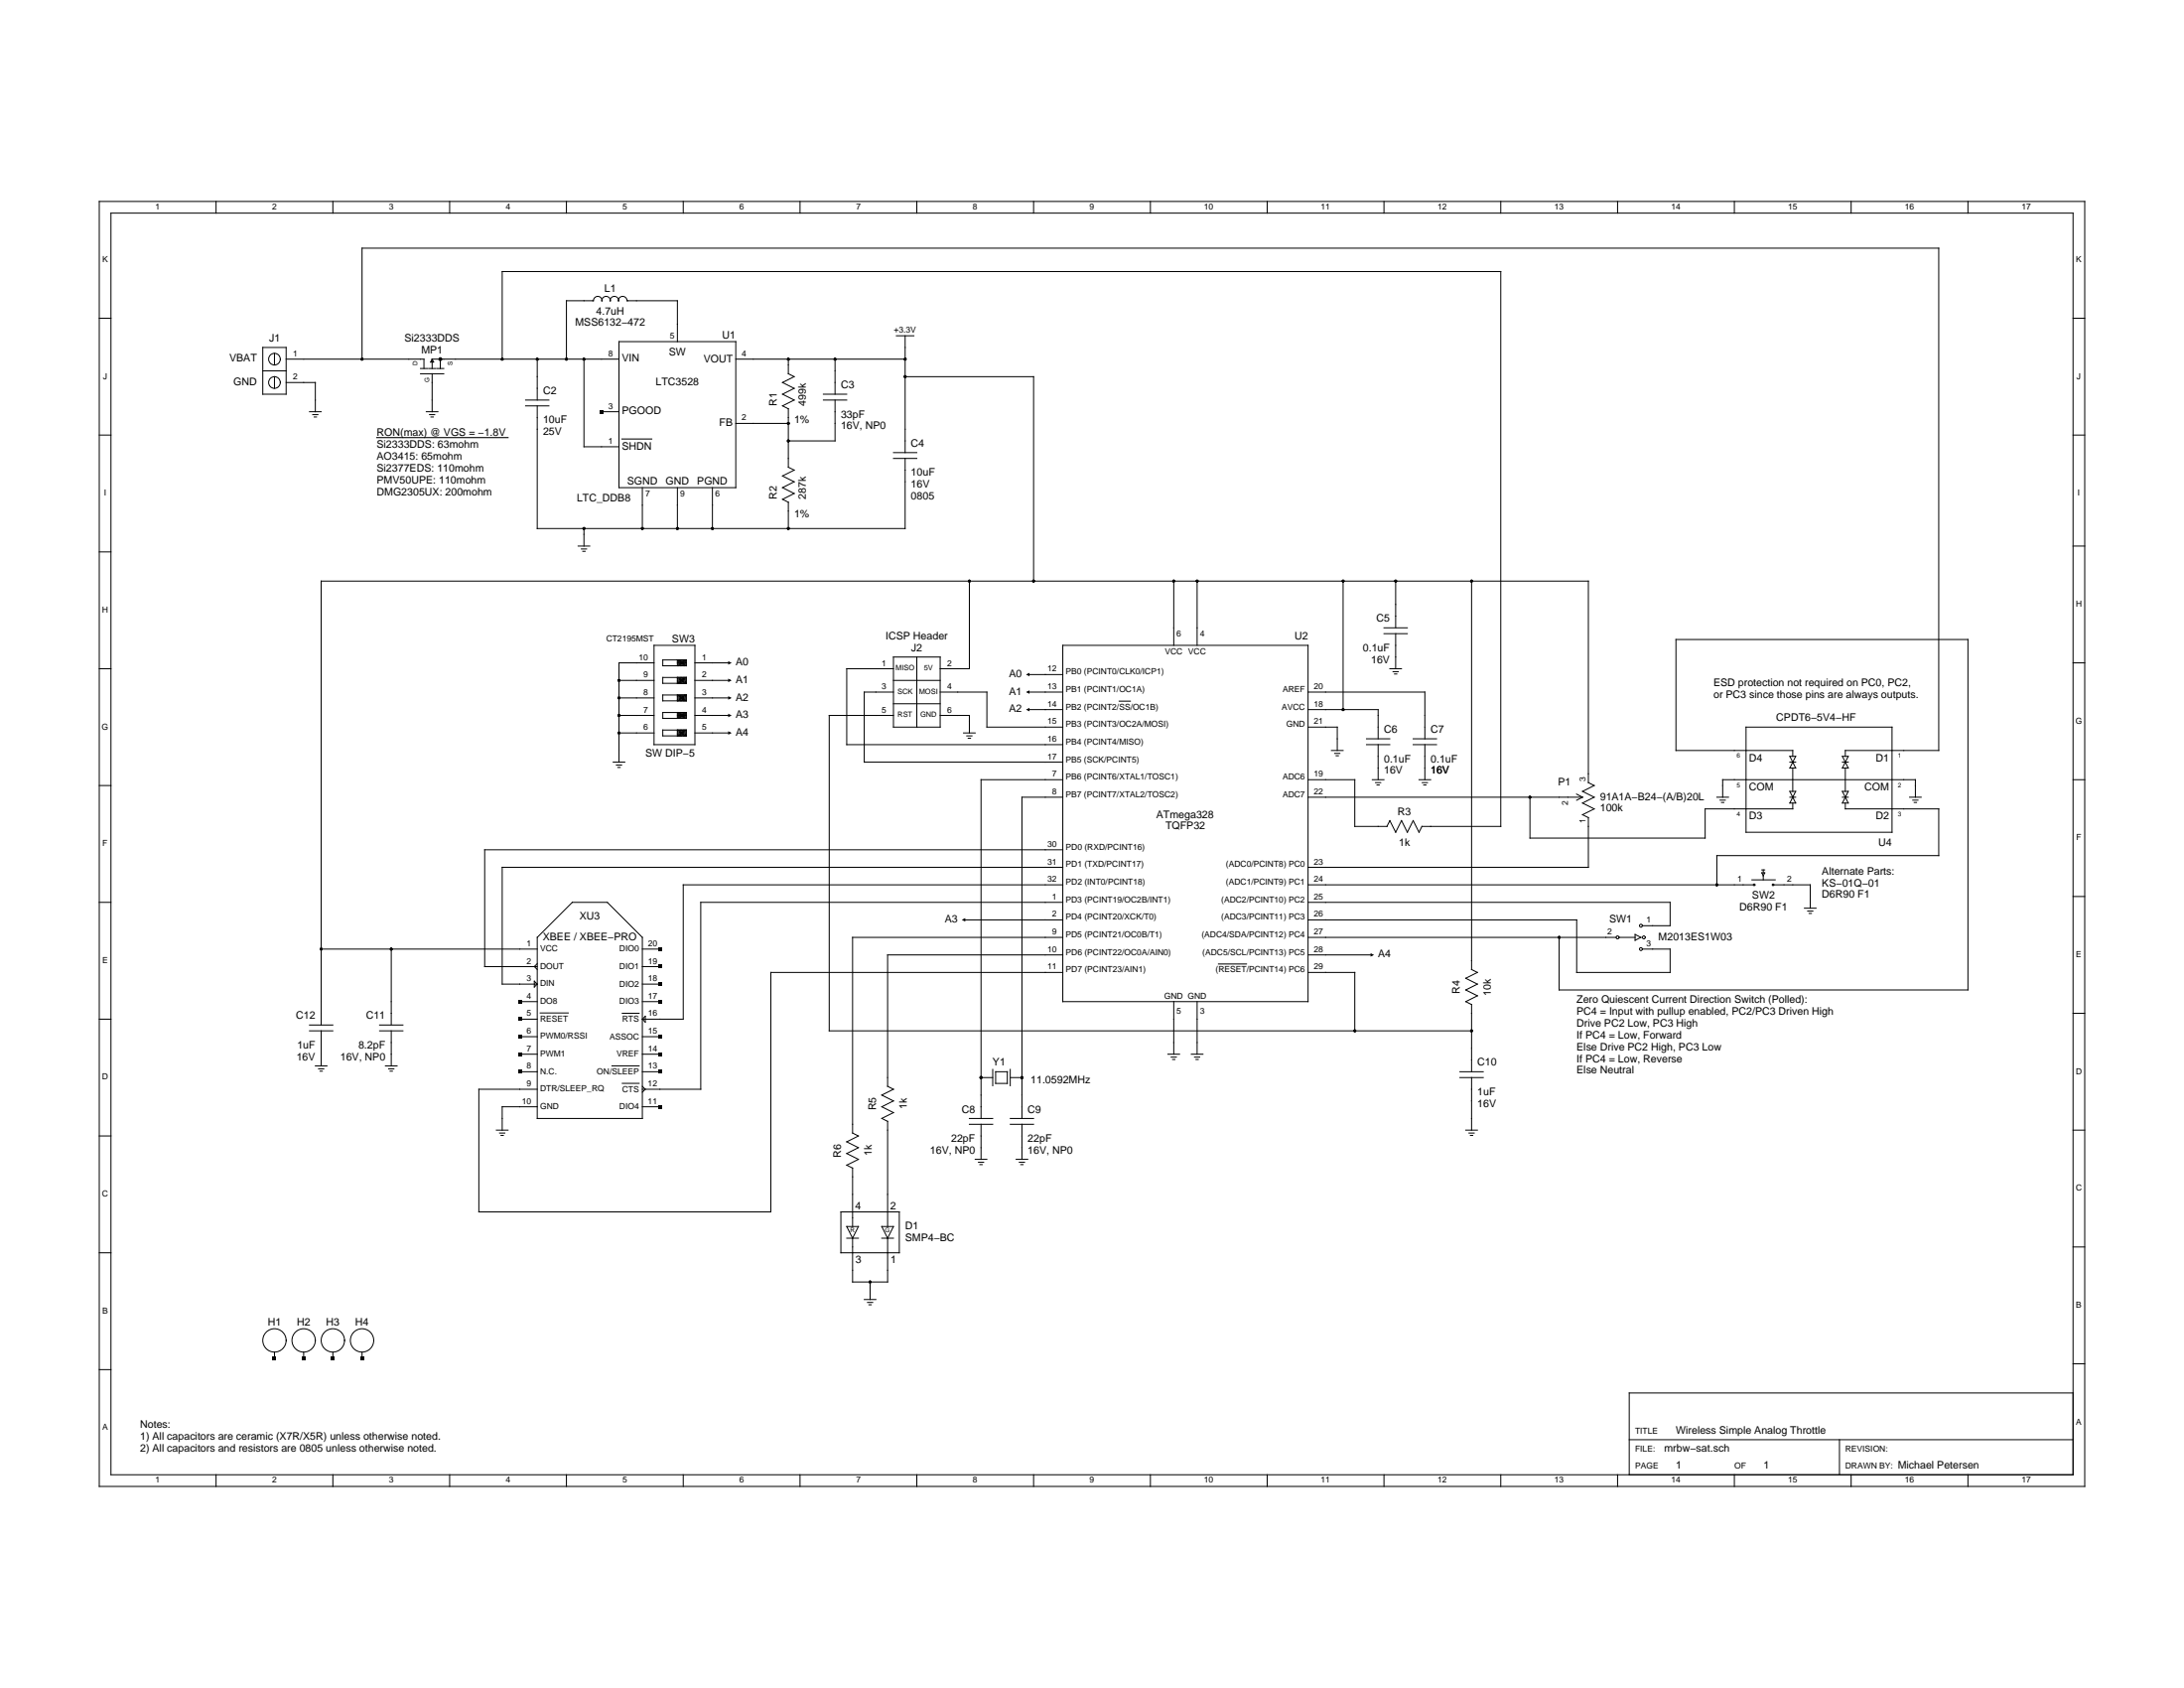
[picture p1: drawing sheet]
<svg xmlns="http://www.w3.org/2000/svg" width="279mm" height="216mm" viewBox="0 0 279 216" stroke-linecap="round" stroke-linejoin="round" font-family="sans-serif">
<g fill="none" stroke="#000" stroke-width=".13">
<path d="M12.7 25.8h254v164.3h-254zM14.2 27.3h251v161.3h-251zM27.6 25.8v1.5M42.6 25.8v1.5M57.5 25.8v1.5M72.5 25.8v1.5M87.4 25.8v1.5M102.3 25.8v1.5M117.3 25.8v1.5M132.2 25.8v1.5M147.2 25.8v1.5M162.1 25.8v1.5"/>
<path d="M177.1 25.8v1.5M192 25.8v1.5M206.9 25.8v1.5M221.9 25.8v1.5M236.8 25.8v1.5M251.8 25.8v1.5M12.7 55.6h1.5M12.7 40.7h1.5M33.6 44.4h3v6h-3zM33.6 47.4h3M35.1 45.2v1.5M35.1 48.2v1.5"/>
<path d="M36.6 45.9h17.6v1.2M36.6 48.9h3.7v3.8M39.6 52.7h1.5M40 53h.7M40.2 53.3h.3M46.3 45.9v-14.2h201.7v64.3h-11.9v.7M48.2 56h16.8M53.8 47.8h3M53.8 47.1h.9M54.5 52.7h1.5M54.8 47.1h.9M54.9 53h.7"/>
<path d="M55.1 53.3h.3M55.3 45.9h23.9M55.3 45.9v1.2M55.3 47.8v4.9M55.3 45.9l.2 .4h-.4zM55.9 47.1h.9M56.3 45.9v1.2M64.2 45.9v-11.2h127.8v71h-10.1l-.4 .7-.7-1.4-.8 1.4-.7-1.4-.8 1.4-.7-1.4-.4 .7M67.2 51.2h3M67.2 51.9h3M68.7 45.9v5.3M68.7 51.9v15.7h47.1v-9"/>
<path d="M74.7 45.9v11.2h4.5M76.9 52.7h2.3M79.2 43.7h14.9v18.7h-14.9zM79.6 56.2h3.8M86.7 43.7v-5.2h-6.5a.55 .55 0 0 0-.5-.6 .55 .55 0 0 0-.6 .6 .53 .53 0 0 0-.5-.6 .53 .53 0 0 0-.5 .6 .53 .53 0 0 0-.6-.6 .53 .53 0 0 0-.5 .6 .55 .55 0 0 0-.5-.6 .55 .55 0 0 0-.6 .6h-3.4v7.4M94.1 45.9h21.7M94.1 54.2h6.8M100.9 45.9v1.9l.7 .4-1.5 .7 1.5 .8-1.5 .7 1.5 .8-1.5 .7 .8 .4M100.9 52.3v7.5l.7 .3-1.5 .8 1.5 .7-1.5 .8 1.5 .7-1.5 .8M105.3 50.4h3M105.3 51.2h3M106.8 45.9v4.5"/>
<path d="M106.8 51.2v5.2h-5.9M114.3 57.9h3M114.3 58.6h3M114.7 42.9h2.2M115.8 48.2h16.4v26.1M115.8 42.9v15M265.2 55.6h1.5M265.2 40.7h1.5M12.7 70.6h1.5M74 69.8h1.5M74.4 70.2h.6M74.6 70.5h.3"/>
<path d="M74.7 67.6v2.2M82.2 62.4v5.2M86.7 62.4v5.2M91.1 62.4v5.2M100.1 63.9l.8 .3v3.4M124 74.3v11.2h-3.7M150.2 74.3v8.2M153.1 74.3v8.2M171.8 74.3v16.5M178.5 74.3v6M188.3 74.3v49.7l.7 .4-1.5 .7 1.5 .8-1.5 .7 1.5 .8-1.5 .7 .8 .4M265.2 69.8h1.5"/>
<path d="M12.7 85.5h1.5M78.4 97.5h1.5M78.9 97.9h.6M79 98.2h.3M79.2 93.7h4.5M79.2 91.5h4.5M79.2 87h4.5M79.2 89.3h4.5M83.7 84.8h-4.5v12.7M83.7 82.5h5.2v12.7h-5.2zM86.7 93.7h1.1M86.7 91.5h1.1"/>
<path d="M86.7 84.8h1.1M86.7 87h1.1M86.7 89.3h1.1M86.7 84.6l1.1 .4M86.7 86.8l1.1 .4M86.7 89.1l1.1 .4M86.7 91.3l1.1 .4M86.7 93.6l1.1 .3M86.8 84.4l.8 .8M86.8 86.7l.8 .7M86.8 88.9l.8 .7M86.8 91.1l.8 .8"/>
<path d="M86.8 93.4l.8 .7M87 84.4l.4 .8M87 86.7l.4 .7M87 88.9l.4 .7M87 91.1l.4 .8M87 93.4l.4 .7M87.2 84.4v.8M87.2 86.7v.7M87.2 88.9v.7M87.2 91.1v.8M87.2 93.4v.7M87.4 84.4l-.4 .8"/>
<path d="M87.4 86.7l-.4 .7M87.4 88.9l-.4 .7M87.4 91.1l-.4 .8M87.4 93.4l-.4 .7M87.6 84.4l-.8 .8M87.6 86.7l-.8 .7M87.6 88.9l-.8 .7M87.6 91.1l-.8 .8M87.6 93.4l-.8 .7M87.8 93.4h-3v.7h3M87.8 84.4l-1.1 .8v-.8l1.1 .8M87.8 86.7l-1.1 .7v-.7l1.1 .7"/>
<path d="M87.8 88.9l-1.1 .7v-.7l1.1 .7M87.8 91.1l-1.1 .8v-.8l1.1 .8M87.8 93.4l-1.1 .7v-.7l1.1 .7M87.8 84.4h-3v.8h3M87.8 84.4v.8M87.8 86.7v.7M87.8 88.9v.7M87.8 91.1v.8M87.8 93.4v.7M87.8 86.7h-3v.7h3M87.8 88.9h-3v.7h3M87.8 91.1h-3v.8h3"/>
<path d="M87.8 84.6l-1.1 .4M87.8 86.8l-1.1 .4M87.8 89.1l-1.1 .4M87.8 91.3l-1.1 .4M87.8 93.6l-1.1 .3M88.9 93.7h4.5M88.9 91.5h4.5M88.9 84.8h4.5M88.9 87h4.5M88.9 89.3h4.5M114.3 88.5h-3.7v9h25.4M114.3 91.5h-8.2v40.3h82.2"/>
<path d="M114.3 85.5h-6v9.7h27.7M114.3 84h6v9h-6zM114.3 90h6M114.3 87h6M117.3 84v9M120.3 88.5h6v4.5h9.7M120.3 91.5h3.7v2.2M123.3 93.7h1.5M123.7 94.1h.6M123.9 94.4h.3M131.5 88.5h4.5M131.5 90.8h4.5"/>
<path d="M131.5 86.3h4.5M136 99.7h-10.5v43.4M136 82.5h31.3v45.6h-31.3zM143.2 89.7h1.4M167.3 88.5h15v6M167.3 99.7h6v6h4.1M167.3 93h3.8v3M167.3 90.8h9v3.7M170.3 96h1.5M170.7 96.4h.7M170.9 96.7h.3M174.8 94.5h3"/>
<path d="M174.8 95.2h3M175.6 99.7h1.5M176.3 95.2v4.5M177.1 80.3h2.9M177.1 81h2.9M177.8 85.5h1.5M178.2 85.9h.7M178.4 86.2h.3M178.5 81v4.5M180.8 94.5h3M180.8 95.2h3M181.5 99.7h1.5"/>
<path d="M182.3 95.2v4.5M223.4 93h18.6v13.4h-18.6zM229 97.5h.7M229 96.7h.7l-.7 1.5h.7zM229.3 96.7v-.7h-14.9v-14.2h37.4v44.8h-52.3v-6.7M229.3 98.2v3M235.7 97.5h.7M235.7 96.7h.7l-.7 1.5h.7zM236.1 98.2v3M265.2 84.8h1.5M265.2 99.7h1.5M12.7 100.5h1.5"/>
<path d="M12.7 115.4h1.5M68.7 119.9l4.5-4.5h4.5l4.5 4.5v23.2h-13.5zM123.3 117.7h12.7M136 110.9h-71.8v15h4.5M136 115.4h-46.4v23.9h-7.4M136 113.2h-48.6v17.2h-5.2M136 102h-5.3v41.1M136 108.7h-74v14.9h6.7M136 119.9h-26.9v25l.7 .4-1.5 .7 1.5 .8-1.5 .7 1.5 .8-1.5 .7 .8 .4M167.3 115.4h46.4v3h-3.6M167.3 102h35.2l-.8 .4M167.3 113.2h57"/>
<path d="M167.3 117.7h34.4v6.7h12v-3h-3.6M167.3 119.9h39.4M176 100.1h.6M176.2 100.4h.3M181.9 100.1h.7M182.1 100.4h.3M195.7 102v5.2h22.4v-3.7h11.2v-.8M201.7 101.6l.7 .4M203.2 104.6v6.3h-35.9M203.2 104.6l-.7-.4 1.4-.7-1.4-.8 1.4-.7-1.4-.8 1.4-.7-.7-.4v-25.8h-162.1v56.8M207.1 119.9h2.1M209.2 119.5l.7 .4-.7 .4z"/>
<path d="M219.6 102h1.5M220 102.3h.7M220.2 102.6h.3M220.4 102v-2.3h24.6v2.3M224.1 112.5h3M225.4 111.3h.4M225.4 111.6h.4l-.2 .4zM225.6 111.3v.3M225.6 112v.5M226.9 113.2h4.7v3M229 102h.7M229 101.2h.7l-.7 1.5h.7z"/>
<path d="M230.8 116.2h1.5M231.3 116.5h.6M231.4 116.8h.3M235.7 102h.7M235.7 101.2h.7l-.7 1.5h.7zM236.1 102.7v.8h11.9v5.9h-28.4v3.8M244.3 102h1.5M244.7 102.3h.7M244.9 102.6h.3M265.2 114.7h1.5M12.7 130.4h1.5M39.6 131.8h3"/>
<path d="M39.6 131.1h3M40.3 136.3h1.5M40.8 136.7h.6M40.9 137h.3M41.1 121.4h27.6M41.1 131.8v4.5M48.6 131.8h2.9M48.6 131.1h2.9M49.3 136.3h1.5M49.7 136.7h.7M49.9 137h.3M50.1 121.4v9.7"/>
<path d="M50.1 131.8v4.5M66.5 134.8h2.2M66.5 137.1h2.2M66.5 130.4h2.2M66.5 128.1h2.2M66.5 132.6h2.2M68.4 125.5l.3 .4-.3 .3zM68.7 123.3l-.3 .3 .3 .4M69.1 129.6h3.6M78.3 136.3h3.5M79.6 129.6h2.2M79.6 138.6h2.2"/>
<path d="M82.2 134.8h2.2M82.2 137.1h2.2M82.2 121.4h2.2M82.2 123.6h2.2M82.2 125.9h2.2M82.2 128.1h2.2M82.2 132.6h2.2M82.2 138.9l.4 .4-.4 .4M82.6 130v.7l-.4-.3zM125.5 137.8h1.5M127 136.8v2.1M127.4 137.1h1.5v1.5h-1.5z"/>
<path d="M129.2 137.8h1.5M129.2 136.8v2.1M136 124.4h-37.4v30.6h-37.3v-15.7h7.4M136 122.1h-22.4v16.8l.7 .4-1.5 .8 1.5 .7-1.5 .8 1.5 .7-1.5 .8M149.4 134.8h1.5M149.8 135.2h.7M150 135.5h.3M150.2 128.1v6.7M152.4 134.8h1.5M152.8 135.2h.7M153 135.5h.3M153.1 128.1v6.7"/>
<path d="M155.9 123.3h3.6M167.3 124.4h6v7.4M167.3 122.1h8.3M186.8 137.1h3M186.8 137.8h3M188.3 128.5v8.6M188.3 137.8v6.7M265.2 129.6h1.5M12.7 145.3h1.5M63.5 144.5h1.5M63.9 144.9h.7M64.1 145.2h.3"/>
<path d="M68.7 141.6h-4.5v2.9M82.2 141.6h2.2M107.6 155h7.4v5.2h-7.4zM108.3 158.4h1.5M108.3 156.9h1.5l-.7 1.5zM109.1 158.4v5.6h4.5v-5.6M109.1 149.4v7.5M112.8 143l.8 .4v13.5M112.8 158.4h1.5M112.8 156.9h1.5l-.7 1.5zM124 143.1h3M124 143.8h3"/>
<path d="M124.8 148.3h1.5M125.2 148.7h.6M125.4 149h.3M125.5 143.8v4.5M129.2 143.1h3M129.2 143.8h3M130 148.3h1.5M130.4 148.7h.7M130.6 149h.3M130.7 143.8v4.5M187.5 144.5h1.5M187.9 144.9h.7"/>
<path d="M188.1 145.2h.3M265.2 144.5h1.5M265.2 159.5h1.5M12.7 160.2h1.5M12.7 175.2h1.5M35.1 172.9v.8M38.8 172.9v.8M42.6 172.9v.8M46.3 172.9v.8M110.6 166.2h1.5M111 166.6h.6M111.2 166.9h.3"/>
<path d="M111.3 164v2.2M265.2 178.2h-56.8v10.4M265.2 174.4h1.5M27.6 188.6v1.5M42.6 188.6v1.5M57.5 188.6v1.5M72.5 188.6v1.5M87.4 188.6v1.5M102.3 188.6v1.5M117.3 188.6v1.5M132.2 188.6v1.5M147.2 188.6v1.5"/>
<path d="M162.1 188.6v1.5M177.1 188.6v1.5M192 188.6v1.5M206.9 188.6v1.5M208.4 184.1h56.8M221.9 188.6v1.5M235.3 184.1v4.5M236.8 188.6v1.5M251.8 188.6v1.5"/>
<circle cx="35.1" cy="48.9" r=".75"/>
<circle cx="35.1" cy="45.9" r=".75"/>
<circle cx="56.3" cy="45.9" r=".19"/>
<circle cx="206.9" cy="119.9" r=".19"/>
<circle cx="209.9" cy="118.4" r=".19"/>
<circle cx="210.3" cy="119.9" r=".19"/>
<circle cx="224.4" cy="113.2" r=".1"/>
<circle cx="226.8" cy="113.2" r=".1"/>
<circle cx="209.9" cy="121.4" r=".19"/>
<circle cx="35.1" cy="171.4" r="1.49"/>
<circle cx="38.8" cy="171.4" r="1.49"/>
<circle cx="42.6" cy="171.4" r="1.49"/>
<circle cx="46.3" cy="171.4" r="1.49"/>
</g>
<g fill="#000">
<path d="M76.7 52.4h.5v.5h-.5zM93.2 84.6l.4 .2-.4 .2zM93.2 86.8l.4 .2-.4 .2zM93.2 89l.4 .3-.4 .2zM93.2 91.3l.4 .2-.4 .2zM93.2 93.5l.4 .2-.4 .3zM131.3 86.3l.4-.2v.4zM131.3 88.5l.4-.2v.4zM131.3 90.8l.4-.3v.5zM123 117.7l.5-.3v.5zM66.3 127.9h.4v.4h-.4zM66.3 130.1h.4v.5h-.4z"/>
<path d="M66.3 132.4h.4v.4h-.4zM66.3 134.6h.4v.5h-.4zM66.3 136.9h.4v.4h-.4zM84.2 136.9h.4v.4h-.4zM84.2 134.6h.4v.5h-.4zM84.2 132.4h.4v.4h-.4zM84.2 127.9h.4v.4h-.4zM84.2 125.6h.4v.5h-.4zM84.2 123.4h.4v.5h-.4zM84.2 121.2h.4v.4h-.4zM175.3 121.9l.5 .2-.5 .3zM84.2 141.3h.4v.5h-.4z"/>
<path d="M34.9 173.5h.4v.4h-.4zM38.6 173.5h.5v.4h-.5zM42.4 173.5h.4v.4h-.4zM46.1 173.5h.4v.4h-.4z"/>
<circle cx="46.3" cy="45.9" r=".19"/>
<circle cx="56.3" cy="45.9" r=".19"/>
<circle cx="64.2" cy="45.9" r=".19"/>
<circle cx="68.7" cy="45.9" r=".19"/>
<circle cx="72.5" cy="45.9" r=".19"/>
<circle cx="74.7" cy="45.9" r=".19"/>
<circle cx="100.9" cy="45.9" r=".19"/>
<circle cx="100.9" cy="56.4" r=".19"/>
<circle cx="100.9" cy="54.2" r=".19"/>
<circle cx="106.8" cy="45.9" r=".19"/>
<circle cx="115.8" cy="45.9" r=".19"/>
<circle cx="115.8" cy="48.2" r=".19"/>
<circle cx="74.7" cy="67.6" r=".19"/>
<circle cx="82.2" cy="67.6" r=".19"/>
<circle cx="86.7" cy="67.6" r=".19"/>
<circle cx="91.1" cy="67.6" r=".19"/>
<circle cx="100.9" cy="67.6" r=".19"/>
<circle cx="124" cy="74.3" r=".19"/>
<circle cx="132.2" cy="74.3" r=".19"/>
<circle cx="150.2" cy="74.3" r=".19"/>
<circle cx="153.1" cy="74.3" r=".19"/>
<circle cx="171.8" cy="74.3" r=".19"/>
<circle cx="178.5" cy="74.3" r=".19"/>
<circle cx="188.3" cy="74.3" r=".19"/>
<circle cx="79.2" cy="93.7" r=".19"/>
<circle cx="79.2" cy="87" r=".19"/>
<circle cx="79.2" cy="89.3" r=".19"/>
<circle cx="79.2" cy="91.5" r=".19"/>
<circle cx="171.8" cy="90.8" r=".19"/>
<circle cx="195.7" cy="102" r=".19"/>
<circle cx="199.5" cy="119.9" r=".19"/>
<circle cx="219.6" cy="113.2" r=".19"/>
<circle cx="41.1" cy="121.4" r=".19"/>
<circle cx="50.1" cy="121.4" r=".19"/>
<circle cx="125.5" cy="137.8" r=".19"/>
<circle cx="130.7" cy="137.8" r=".19"/>
<circle cx="173.3" cy="131.8" r=".19"/>
<circle cx="188.3" cy="131.8" r=".19"/>
<circle cx="111.3" cy="164" r=".19"/>
</g>
<g font-size="1.3">
<text x="73.6" y="41.7">MSS6132−472</text>
<text x="76.3" y="40.2">4.7uH</text>
<text x="77.3" y="37.3">L1</text>
<text x="29.3" y="46.3">VBAT</text>
<text x="34.4" y="43.7">J1</text>
<text x="51.8" y="43.7">Si2333DDS</text>
<text x="53.9" y="45.2">MP1</text>
<text x="79.6" y="46.3">VIN</text>
<text x="85.6" y="45.4">SW</text>
<text x="90" y="46.3">VOUT</text>
<text x="92.4" y="43.3">U1</text>
<text x="29.9" y="49.3">GND</text>
<text x="69.5" y="50.4">C2</text>
<text x="79.6" y="53">PGOOD</text>
<text x="83.9" y="49.3">LTC3528</text>
<text x="99.4" y="51.9" transform="rotate(-90 99.4 51.9)">R1</text>
<text x="103.1" y="51.9" transform="rotate(-90 103.1 51.9)">499k</text>
<text x="107.6" y="49.7">C3</text>
<text x="107.6" y="53.4">33pF</text>
<text x="48.2" y="55.8">RON(max) @ VGS = −1.8V</text>
<text x="48.2" y="57.3">Si2333DDS: 63mohm</text>
<text x="48.2" y="58.8">AO3415: 65mohm</text>
<text x="69.5" y="54.2">10uF</text>
<text x="69.5" y="55.6">25V</text>
<text x="79.6" y="57.5">SHDN</text>
<text x="92" y="54.5">FB</text>
<text x="101.6" y="54.2">1%</text>
<text x="107.6" y="54.9">16V, NP0</text>
<text x="116.5" y="57.1">C4</text>
<text x="48.2" y="60.3">Si2377EDS: 110mohm</text>
<text x="48.2" y="61.9">PMV50UPE: 110mohm</text>
<text x="48.2" y="63.4">DMG2305UX: 200mohm</text>
<text x="73.8" y="64.1">LTC_DDB8</text>
<text x="80.2" y="62">SGND</text>
<text x="85.2" y="62">GND</text>
<text x="89.2" y="62">PGND</text>
<text x="99.4" y="63.9" transform="rotate(-90 99.4 63.9)">R2</text>
<text x="103.1" y="63.9" transform="rotate(-90 103.1 63.9)">287k</text>
<text x="116.5" y="60.9">10uF</text>
<text x="116.5" y="63.9">0805</text>
<text x="116.5" y="62.4">16V</text>
<text x="101.6" y="66.1">1%</text>
<text x="86" y="82.2">SW3</text>
<text x="113.3" y="81.8">ICSP Header</text>
<text x="116.6" y="83.3">J2</text>
<text x="165.6" y="81.8">U2</text>
<text x="174.4" y="83.3">0.1uF</text>
<text x="176.1" y="79.6">C5</text>
<text x="94.1" y="85.1">A0</text>
<text x="94.1" y="87.4">A1</text>
<text x="94.1" y="89.6">A2</text>
<text x="129.1" y="86.6">A0</text>
<text x="129.1" y="88.9">A1</text>
<text x="175.4" y="84.8">16V</text>
<text x="219.2" y="87.8">ESD protection not required on PC0, PC2,</text>
<text x="219.2" y="89.3">or PC3 since those pins are always outputs.</text>
<text x="94.1" y="91.9">A3</text>
<text x="94.1" y="94.1">A4</text>
<text x="129.1" y="91.1">A2</text>
<text x="177.1" y="93.7">C6</text>
<text x="183" y="93.7">C7</text>
<text x="227.2" y="92.3">CPDT6−5V4−HF</text>
<text x="82.6" y="96.7">SW DIP−5</text>
<text x="177.1" y="97.5">0.1uF</text>
<text x="177.1" y="99">16V</text>
<text x="183" y="97.5">0.1uF</text>
<text x="183" y="99">16V</text>
<text x="199.3" y="100.5">P1</text>
<text x="223.7" y="101.1">COM</text>
<text x="223.7" y="97.3">D4</text>
<text x="238.5" y="101.1">COM</text>
<text x="239.9" y="97.3">D1</text>
<text x="147.9" y="104.6">ATmega328</text>
<text x="149.1" y="106.1">TQFP32</text>
<text x="178.8" y="104.2">R3</text>
<text x="204.7" y="102.3">91A1A−B24−(A/B)20L</text>
<text x="204.7" y="103.8">100k</text>
<text x="223.7" y="104.8">D3</text>
<text x="239.9" y="104.8">D2</text>
<text x="179" y="108.2">1k</text>
<text x="233.1" y="111.8">Alternate Parts:</text>
<text x="233.1" y="113.4">KS−01Q−01</text>
<text x="240.3" y="108.2">U4</text>
<text x="74.1" y="117.7">XU3</text>
<text x="120.9" y="118">A3</text>
<text x="205.9" y="118">SW1</text>
<text x="222.5" y="116.4">D6R90 F1</text>
<text x="224.2" y="114.9">SW2</text>
<text x="233.1" y="114.9">D6R90 F1</text>
<text x="69.4" y="120.3">XBEE / XBEE−PRO</text>
<text x="176.3" y="122.5">A4</text>
<text x="212.2" y="120.3">M2013ES1W03</text>
<text x="37.9" y="130.4">C12</text>
<text x="46.8" y="130.4">C11</text>
<text x="186.8" y="127.1" transform="rotate(-90 186.8 127.1)">R4</text>
<text x="190.7" y="127.3" transform="rotate(-90 190.7 127.3)">10k</text>
<text x="201.7" y="128.3">Zero Quiescent Current Direction Switch (Polled):</text>
<text x="201.7" y="129.8">PC4 = Input with pullup enabled, PC2/PC3 Driven High</text>
<text x="201.7" y="131.3">Drive PC2 Low, PC3 High</text>
<text x="37.9" y="135.6">16V</text>
<text x="38" y="134.1">1uF</text>
<text x="43.5" y="135.6">16V, NP0</text>
<text x="45.9" y="134.1">8.2pF</text>
<text x="127" y="136.3">Y1</text>
<text x="189" y="136.3">C10</text>
<text x="201.7" y="132.8">If PC4 = Low, Forward</text>
<text x="201.7" y="134.3">Else Drive PC2 High, PC3 Low</text>
<text x="201.7" y="135.8">If PC4 = Low, Reverse</text>
<text x="201.7" y="137.3">Else Neutral</text>
<text x="112.1" y="142" transform="rotate(-90 112.1 142)">R5</text>
<text x="116" y="141.9" transform="rotate(-90 116 141.9)">1k</text>
<text x="123" y="142.3">C8</text>
<text x="131.5" y="142.3">C9</text>
<text x="131.9" y="138.6">11.0592MHz</text>
<text x="189" y="140.1">1uF</text>
<text x="189" y="141.6">16V</text>
<text x="107.6" y="148" transform="rotate(-90 107.6 148)">R6</text>
<text x="111.5" y="147.9" transform="rotate(-90 111.5 147.9)">1k</text>
<text x="119" y="147.5">16V, NP0</text>
<text x="121.7" y="146">22pF</text>
<text x="131.5" y="146">22pF</text>
<text x="131.5" y="147.5">16V, NP0</text>
<text x="109.4" y="154.6">4</text>
<text x="113.9" y="154.6">2</text>
<text x="109.4" y="161.6">3</text>
<text x="113.9" y="161.6">1</text>
<text x="115.8" y="157.3">D1</text>
<text x="115.8" y="158.7">SMP4−BC</text>
<text x="34.2" y="169.6">H1</text>
<text x="38" y="169.6">H2</text>
<text x="41.7" y="169.6">H3</text>
<text x="45.5" y="169.6">H4</text>
<text x="17.9" y="182.6">Notes:</text>
<text x="17.9" y="184.1">1) All capacitors are ceramic (X7R/X5R) unless otherwise noted.</text>
<text x="17.9" y="185.6">2) All capacitors and resistors are 0805 unless otherwise noted.</text>
<text x="212.9" y="185.6">mrbw−sat.sch</text>
<text x="214.4" y="183.4">Wireless Simple Analog Throttle</text>
<text x="214.4" y="187.9">1</text>
<text x="225.6" y="187.9">1</text>
<text x="242.8" y="187.9">Michael Petersen</text>
</g>
<g font-size="1.1">
<text x="19.9" y="26.8">1</text>
<text x="34.8" y="26.8">2</text>
<text x="49.8" y="26.8">3</text>
<text x="64.7" y="26.8">4</text>
<text x="79.6" y="26.8">5</text>
<text x="94.6" y="26.8">6</text>
<text x="109.5" y="26.8">7</text>
<text x="124.5" y="26.8">8</text>
<text x="139.4" y="26.8">9</text>
<text x="154" y="26.8">10</text>
<text x="169" y="26.8">11</text>
<text x="183.9" y="26.8">12</text>
<text x="198.9" y="26.8">13</text>
<text x="213.8" y="26.8">14</text>
<text x="228.7" y="26.8">15</text>
<text x="243.7" y="26.8">16</text>
<text x="258.6" y="26.8">17</text>
<text x="13.1" y="33.5">K</text>
<text x="265.6" y="33.5">K</text>
<text x="37.5" y="45.6">1</text>
<text x="77.8" y="45.6">8</text>
<text x="85.7" y="43.3">5</text>
<text x="94.9" y="45.6">4</text>
<text x="114.4" y="42.6">+3.3V</text>
<text x="13.2" y="48.5">J</text>
<text x="37.5" y="48.6">2</text>
<text x="77.8" y="52.3">3</text>
<text x="94.9" y="53.8">2</text>
<text x="265.7" y="48.5">J</text>
<text x="77.8" y="56.8">1</text>
<text x="13.3" y="63.4">I</text>
<text x="82.5" y="63.5">7</text>
<text x="87" y="63.5">9</text>
<text x="91.5" y="63.5">6</text>
<text x="265.8" y="63.4">I</text>
<text x="265.6" y="77.6">H</text>
<text x="13.1" y="78.3">H</text>
<text x="77.6" y="82">CT2195MST</text>
<text x="149" y="83.7">VCC VCC</text>
<text x="150.5" y="81.4">6</text>
<text x="153.5" y="81.4">4</text>
<text x="81.7" y="84.4">10</text>
<text x="82.3" y="88.9">8</text>
<text x="82.3" y="86.7">9</text>
<text x="89.8" y="84.4">1</text>
<text x="89.8" y="86.7">2</text>
<text x="89.8" y="88.9">3</text>
<text x="112.8" y="85.2">1</text>
<text x="112.8" y="88.1">3</text>
<text x="121.2" y="85.2">2</text>
<text x="121.2" y="88.1">4</text>
<text x="134" y="85.9">12</text>
<text x="134" y="88.1">13</text>
<text x="136.3" y="86.3">PB0 (PCINT0/CLK0/ICP1)</text>
<text x="136.3" y="88.5">PB1 (PCINT1/OC1A)</text>
<text x="164.1" y="88.5">AREF</text>
<text x="168.1" y="88.1">20</text>
<text x="13" y="93.3">G</text>
<text x="82.3" y="93.4">6</text>
<text x="82.3" y="91.1">7</text>
<text x="89.8" y="91.1">4</text>
<text x="89.8" y="93.4">5</text>
<text x="112.8" y="91.1">5</text>
<text x="121.2" y="91.1">6</text>
<text x="134" y="90.4">14</text>
<text x="134" y="92.6">15</text>
<text x="134" y="94.9">16</text>
<text x="136.3" y="90.8">PB2 (PCINT2/SS/OC1B)</text>
<text x="136.3" y="93">PB3 (PCINT3/OC2A/MOSI)</text>
<text x="136.3" y="95.2">PB4 (PCINT4/MISO)</text>
<text x="164" y="90.8">AVCC</text>
<text x="164.6" y="93">GND</text>
<text x="168.1" y="92.6">21</text>
<text x="168.1" y="90.4">18</text>
<text x="265.5" y="92.5">G</text>
<text x="134" y="97.1">17</text>
<text x="134.6" y="99.4">7</text>
<text x="134.6" y="101.6">8</text>
<text x="136.3" y="99.7">PB6 (PCINT6/XTAL1/TOSC1)</text>
<text x="136.3" y="102">PB7 (PCINT7/XTAL2/TOSC2)</text>
<text x="136.3" y="97.5">PB5 (SCK/PCINT5)</text>
<text x="164.1" y="99.7">ADC6</text>
<text x="164.1" y="102">ADC7</text>
<text x="168.1" y="99.4">19</text>
<text x="168.1" y="101.6">22</text>
<text x="202.8" y="100" transform="rotate(-90 202.8 100)">3</text>
<text x="200.6" y="102.9" transform="rotate(-90 200.6 102.9)">2</text>
<text x="202.8" y="105.3" transform="rotate(-90 202.8 105.3)">1</text>
<text x="265.6" y="107.5">F</text>
<text x="13.1" y="108.2">F</text>
<text x="134" y="108.3">30</text>
<text x="134" y="110.6">31</text>
<text x="134" y="112.8">32</text>
<text x="136.3" y="108.7">PD0 (RXD/PCINT16)</text>
<text x="136.3" y="110.9">PD1 (TXD/PCINT17)</text>
<text x="136.3" y="113.2">PD2 (INT0/PCINT18)</text>
<text x="156.8" y="110.9">(ADC0/PCINT8) PC0</text>
<text x="156.8" y="113.2">(ADC1/PCINT9) PC1</text>
<text x="168.1" y="110.6">23</text>
<text x="168.1" y="112.8">24</text>
<text x="222.3" y="112.8">1</text>
<text x="228.6" y="112.8">2</text>
<text x="134.6" y="115">1</text>
<text x="134.6" y="117.3">2</text>
<text x="134.6" y="119.5">9</text>
<text x="136.3" y="115.4">PD3 (PCINT19/OC2B/INT1)</text>
<text x="136.3" y="117.7">PD4 (PCINT20/XCK/T0)</text>
<text x="136.3" y="119.9">PD5 (PCINT21/OC0B/T1)</text>
<text x="153.7" y="119.9">(ADC4/SDA/PCINT12) PC4</text>
<text x="156.2" y="115.4">(ADC2/PCINT10) PC2</text>
<text x="156.2" y="117.7">(ADC3/PCINT11) PC3</text>
<text x="168.1" y="115">25</text>
<text x="168.1" y="117.3">26</text>
<text x="168.1" y="119.5">27</text>
<text x="205.6" y="119.5">2</text>
<text x="210.6" y="118">1</text>
<text x="13.1" y="123.2">E</text>
<text x="67.4" y="121">1</text>
<text x="67.4" y="123.3">2</text>
<text x="67.4" y="125.5">3</text>
<text x="69.1" y="121.7">VCC</text>
<text x="69.1" y="123.9">DOUT</text>
<text x="79.2" y="124">DIO1</text>
<text x="79.2" y="121.7">DIO0</text>
<text x="82.9" y="125.5">18</text>
<text x="82.9" y="123.3">19</text>
<text x="82.9" y="121">20</text>
<text x="134" y="121.8">10</text>
<text x="134" y="124">11</text>
<text x="136.3" y="122.1">PD6 (PCINT22/OC0A/AIN0)</text>
<text x="136.3" y="124.4">PD7 (PCINT23/AIN1)</text>
<text x="153.8" y="122.1">(ADC5/SCL/PCINT13) PC5</text>
<text x="155.5" y="124.4">(RESET/PCINT14) PC6</text>
<text x="168.1" y="121.8">28</text>
<text x="168.1" y="124">29</text>
<text x="210.6" y="121">3</text>
<text x="265.6" y="122.4">E</text>
<text x="67.4" y="127.7">4</text>
<text x="67.4" y="130">5</text>
<text x="69.1" y="126.2">DIN</text>
<text x="69.1" y="128.4">DO8</text>
<text x="69.1" y="130.6">RESET</text>
<text x="79.2" y="128.4">DIO3</text>
<text x="79.2" y="126.2">DIO2</text>
<text x="79.6" y="130.7">RTS</text>
<text x="82.9" y="130">16</text>
<text x="82.9" y="127.7">17</text>
<text x="149" y="127.7">GND GND</text>
<text x="150.5" y="129.6">5</text>
<text x="153.5" y="129.6">3</text>
<text x="67.4" y="132.2">6</text>
<text x="67.4" y="134.5">7</text>
<text x="67.4" y="136.7">8</text>
<text x="69.1" y="132.9">PWM0/RSSI</text>
<text x="69.1" y="135.1">PWM1</text>
<text x="69.1" y="137.4">N.C.</text>
<text x="76.4" y="137.4">ON/SLEEP</text>
<text x="78" y="132.9">ASSOC</text>
<text x="78.9" y="135.2">VREF</text>
<text x="82.9" y="136.7">13</text>
<text x="82.9" y="134.5">14</text>
<text x="82.9" y="132.2">15</text>
<text x="265.6" y="137.4">D</text>
<text x="13.1" y="138.1">D</text>
<text x="66.8" y="141.2">10</text>
<text x="67.4" y="138.9">9</text>
<text x="69.1" y="139.6">DTR/SLEEP_RQ</text>
<text x="69.1" y="141.8">GND</text>
<text x="79.2" y="141.9">DIO4</text>
<text x="79.6" y="139.6">CTS</text>
<text x="82.9" y="141.2">11</text>
<text x="82.9" y="139">12</text>
<text x="13.1" y="153.1">C</text>
<text x="265.6" y="152.3">C</text>
<text x="13.1" y="168">B</text>
<text x="265.6" y="167.2">B</text>
<text x="13.1" y="182.9">A</text>
<text x="209.2" y="185.6">FILE:</text>
<text x="209.2" y="183.4">TITLE</text>
<text x="236.1" y="185.6">REVISION:</text>
<text x="265.6" y="182.2">A</text>
<text x="19.9" y="189.6">1</text>
<text x="34.8" y="189.6">2</text>
<text x="49.8" y="189.6">3</text>
<text x="64.7" y="189.6">4</text>
<text x="79.6" y="189.6">5</text>
<text x="94.6" y="189.6">6</text>
<text x="109.5" y="189.6">7</text>
<text x="124.5" y="189.6">8</text>
<text x="139.4" y="189.6">9</text>
<text x="154" y="189.6">10</text>
<text x="169" y="189.6">11</text>
<text x="183.9" y="189.6">12</text>
<text x="198.9" y="189.6">13</text>
<text x="209.2" y="187.9">PAGE</text>
<text x="213.8" y="189.6">14</text>
<text x="221.9" y="187.9">OF</text>
<text x="228.7" y="189.6">15</text>
<text x="236.1" y="187.9">DRAWN BY:</text>
<text x="243.7" y="189.6">16</text>
<text x="258.6" y="189.6">17</text>
</g>
<g font-size=".9">
<text x="114.6" y="85.8">MISO</text>
<text x="114.8" y="88.8">SCK</text>
<text x="117.6" y="88.8">MOSI</text>
<text x="118.2" y="85.8">5V</text>
<text x="114.9" y="91.8">RST</text>
<text x="117.7" y="91.8">GND</text>
</g>
<g font-size=".8">
<text x="53.4" y="46.7" transform="rotate(-90 53.4 46.7)">D</text>
<text x="57.9" y="46.7" transform="rotate(-90 57.9 46.7)">S</text>
<text x="54.9" y="48.9" transform="rotate(-90 54.9 48.9)">G</text>
<text x="222.2" y="100.7">5</text>
<text x="222.2" y="96.9">6</text>
<text x="242.8" y="96.9">1</text>
<text x="242.8" y="100.7">2</text>
<text x="222.2" y="104.4">4</text>
<text x="242.8" y="104.4">3</text>
<text x="108.8" y="157.6">R</text>
<text x="113.2" y="157.6">G</text>
</g>
</svg>
